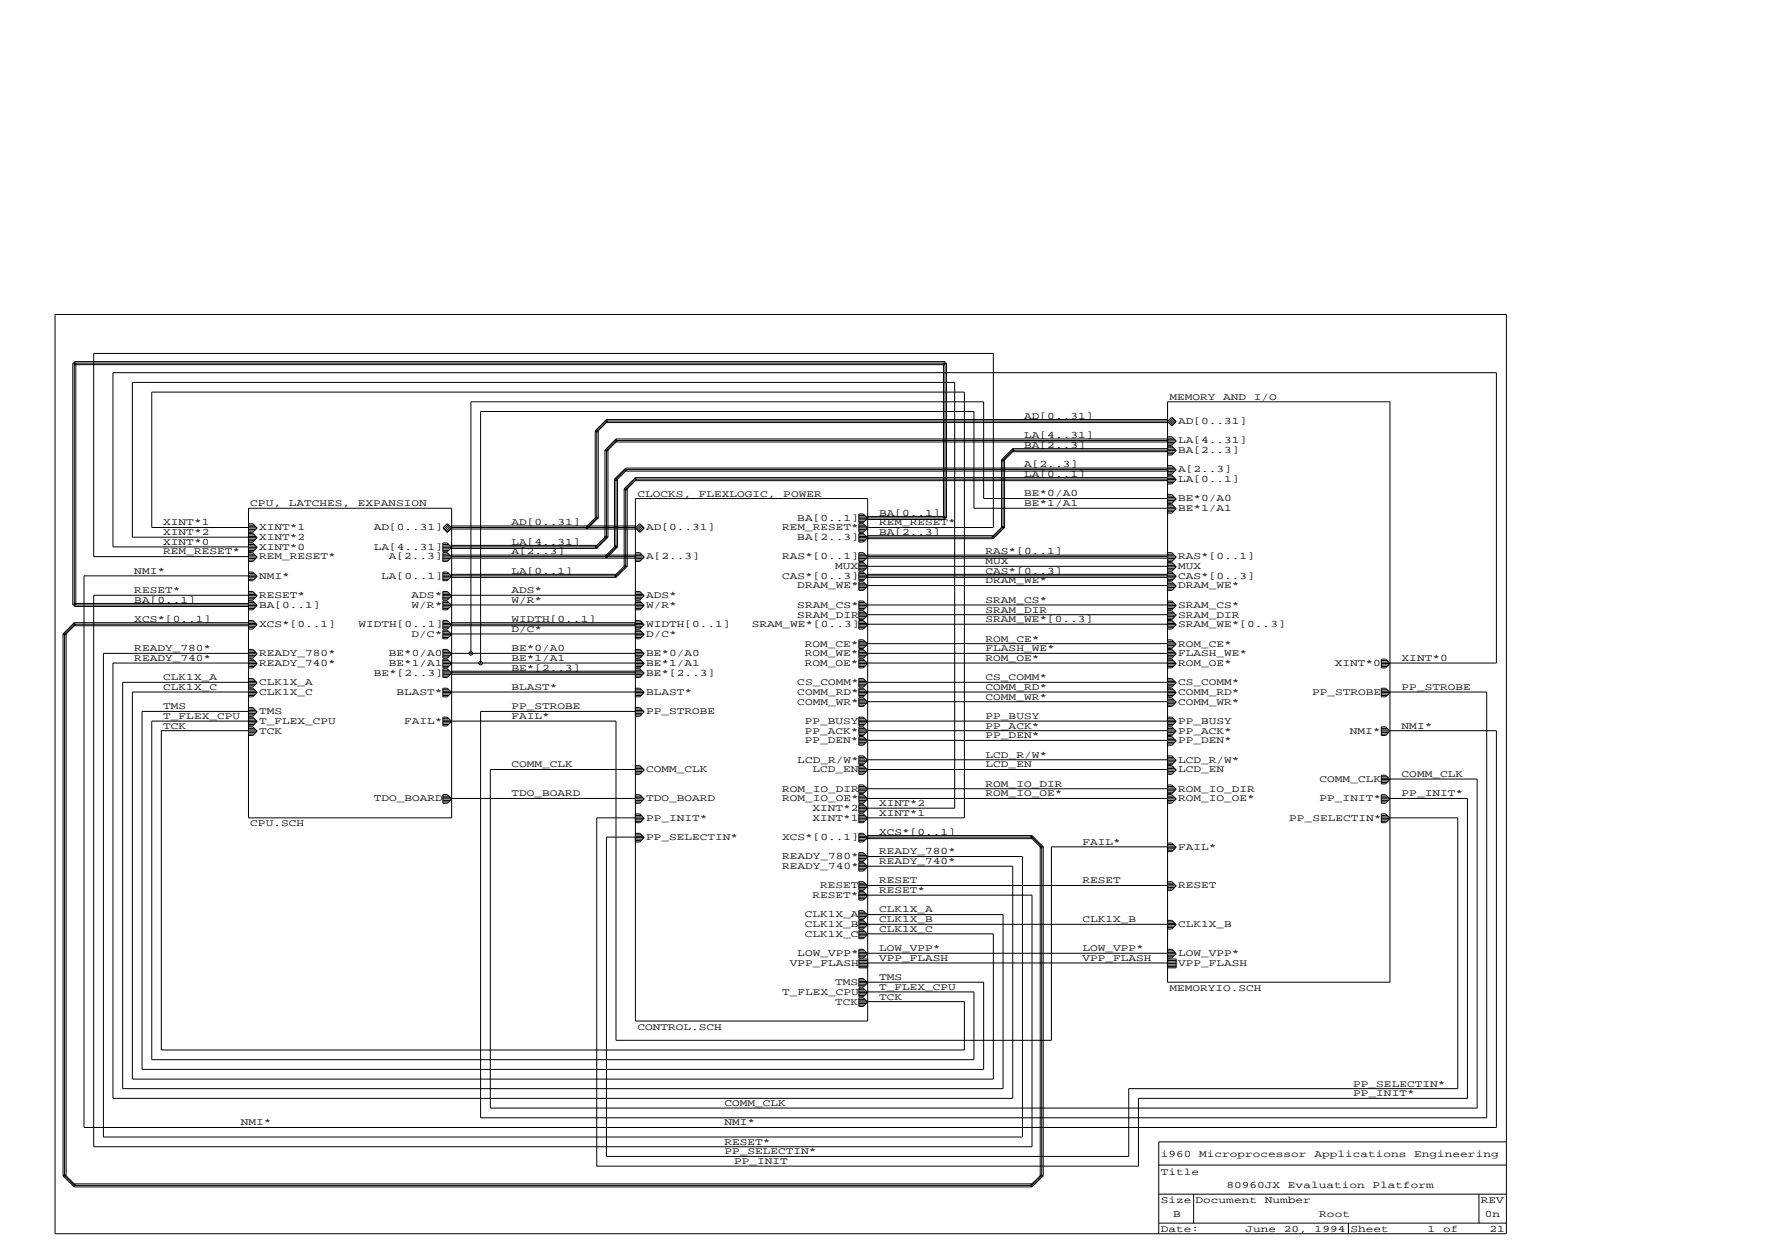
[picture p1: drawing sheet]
<svg xmlns="http://www.w3.org/2000/svg" width="297mm" height="210mm" viewBox="0 0 297 210" stroke-linecap="round" stroke-linejoin="round" font-family="sans-serif">
<g fill="none" stroke="#000" stroke-width=".17">
<path d="M9.2 52.7h243.2v154h-243.2zM12.4 61.1h145.9M12.7 60.8v40.5M99.7 72.2v14.6h.5M99.7 72.2h.5v14.6M101.3 75.4v14.6h.6M101.3 75.4h.6v14.6M101.6 70.3v.5h94M101.6 70.3l-1.9 1.9M101.6 70.3h94M101.9 70.5l-1.9 1.9-.3-.2M103.2 73.5v.5h92.4"/>
<path d="M103.2 73.5l-1.9 1.9M103.2 73.5h92.4M103.5 73.8l-1.9 1.9-.3-.3M104.8 78.4v.5h90.8M104.8 78.4l-1.9 1.9M104.8 78.4h90.8M105.1 78.7l-1.9 1.8-.3-.2M158.1 60.8v26M167.8 77v11.4h.5M167.8 77h.5v11.4M169.7 75.2v.5h25.9M169.7 75.2l-1.9 1.8"/>
<path d="M169.7 75.2h25.9M169.9 75.4l-1.9 1.9-.2-.3M195.6 67.3h37.3v97.2h-37.3zM195.6 73.2h.7l.8 .7M195.6 73.4h1M195.6 73.7h1.2M195.6 73.9h1.5M195.6 74.1h1.2M195.6 74.4h.9M195.6 74.8h.7l.8 .7M195.6 75h1M195.6 75.3h1.2"/>
<path d="M195.6 75.5h1.5M195.6 75.7h1.2M195.6 76h.9M195.6 79.6h.7l.8 .7M195.6 79.9h1M195.6 78h.7l.8 .7M195.6 78.3h1M195.6 78.5h1.2M195.6 78.7h1.5M195.6 79h1.2M195.6 79.2h.9M195.6 70.5h-94l-1.6 1.7v14.6l-1.7 1.6"/>
<path d="M195.6 73.8h-92.4l-1.6 1.6v14.6l-1.6 1.6h-24.3M195.6 75.4h-25.9l-1.7 1.6v11.4l-1.6 1.6h-21M195.6 78.7h-90.8l-1.6 1.6v11.3l-1.6 1.6M196.3 69.9l.8 .7-.8 .7-.7-.7zM196.5 70.1l-.7 .7M196.7 70.3l-.7 .7M196.9 70.4l-.8 .7M197.1 73.9l-.8 .7h-.7M197.1 75.5l-.8 .7h-.7M197.1 78.7l-.8 .8h-.7M41.6 95.8h.7l.8 .7M41.6 96.1h1"/>
<path d="M41.6 96.3h1.2M41.6 96.5h1.5M41.6 96.8h1.2M41.6 97.1h1M41.6 92.6h.7l.8 .7M41.6 92.8h1M41.6 93.1h1.2M41.6 93.3h1.5M41.6 93.6h1.2M41.6 93.8h1M41.6 85.1h34.1v51.9h-34.1zM41.6 88.4h-16.2v-22.7h136.2v71.3h-16.2"/>
<path d="M41.6 91h.7l.8 .7M41.6 91.2h1M41.6 91.5h1.2M41.6 91.7h1.5M41.6 91.9h1.2M41.6 92.2h1M41.6 99.1h.7l.8 .7M41.6 99.3h1M41.6 99.6h1.2M41.6 99.8h1.5M41.6 87.7h.7l.8 .7M41.6 88h1"/>
<path d="M41.6 88.2h1.2M41.6 88.4h1.5M41.6 88.7h1.2M41.6 89h1M41.6 89.4h.7l.8 .7M41.6 89.6h1M41.6 89.9h1.2M41.6 90.1h1.5M41.6 90.3h1.2M41.6 90.6h1M41.6 90h-19.4v-25.9h137.7v71.3h-14.5M41.6 91.6h-22.7v-29.2h231.8v48.7h-17.8"/>
<path d="M41.6 96.5h-27.5v92.4h236.6v-66.5h-17.8M41.6 99.7h-25.9v92.4h157.2v-42.1h-27.5M43.1 96.5l-.8 .8h-.7M43.1 93.3l-.8 .8h-.7M43.1 91.7l-.8 .7h-.7M43.1 99.8l-.8 .7h-.7M43.1 88.4l-.8 .8h-.7M43.1 90.1l-.8 .7h-.7M74.2 95.8h.7l.8 .7-.8 .8h-.7zM74.2 96.1h1M74.2 96.3h1.2M74.2 96.5h1.5"/>
<path d="M74.2 96.8h1.2M74.2 97.1h1M74.2 92.6h.7l.8 .7-.8 .8h-.7zM74.2 92.8h1M74.2 93.1h1.2M74.2 93.3h1.5M74.2 93.6h1.2M74.2 93.8h1M74.2 91h.7l.8 .7-.8 .7h-.7zM74.2 99.1h.7l.8 .7-.8 .7h-.7zM74.2 91.2h1M74.2 91.5h1.2"/>
<path d="M74.2 91.7h1.5M74.2 91.9h1.2M74.2 92.2h1M74.2 88.4l.7-.7 .8 .7-.8 .8zM74.2 99.3h1M74.2 99.6h1.2M74.2 99.8h1.5M75.1 87.9l-.7 .7M75.3 88.1l-.8 .7M75.5 88.3l-.8 .7M75.6 88.4l-.7 .8M75.7 91.4h24.3v.5"/>
<path d="M75.7 96.2h27.5v.5M75.7 88.4h30.8M75.7 93.2h30.8M75.7 93h30.8M75.7 93.5h30.8M75.7 96.7h27.5M75.7 88.1h30.8M75.7 88.6h30.8M75.7 91.9h24.3M75.7 99.7h30.8M100 86.5l-1.9 1.9 .2 .2 1.9-1.8M101.6 89.7l-1.9 1.9 .3 .3"/>
<path d="M101.9 90l-1.9 1.9M102.9 80.3h.6v11.3M102.9 80.3v11.3h.6M103.2 91.4l-1.9 1.8 .3 .3 1.9-1.9M104.6 81.9v13h.5M104.6 81.9h.5v13M104.8 94.6l-1.9 1.9 .3 .2M105.1 94.9l-1.9 1.8M106.5 92.6h.7l.7 .7M106.5 92.8h.9M106.5 93.1h1.2M106.5 93.3h1.4"/>
<path d="M106.5 93.6h1.2M106.5 93.8h.9M106.5 99.1h.7l.7 .7M106.5 99.3h.9M106.5 99.6h1.2M106.5 99.8h1.4M106.5 83.5h38.9v87.5h-38.9zM106.5 80v.5h89.1M106.5 88.4l.7-.7 .7 .7-.7 .8zM106.5 80l-1.9 1.9M106.5 80h89.1M106.7 80.3l-1.9 1.8-.2-.2"/>
<path d="M107.4 87.9l-.8 .7M107.5 88.1l-.7 .7M107.7 88.3l-.7 .7M107.9 88.4l-.7 .8M107.9 93.3l-.7 .8h-.7M107.9 99.8l-.7 .7h-.7M143.9 97.5h.7l.8 .7-.8 .7h-.7zM143.9 97.7h1M143.9 98h1.2M143.9 98.2h1.5M143.9 98.4h1.2M143.9 98.7h1"/>
<path d="M143.9 95.8h.7l.8 .7-.8 .8h-.7zM143.9 96.1h1M143.9 96.3h1.2M143.9 96.5h1.5M143.9 96.8h1.2M143.9 97.1h1M143.9 94.2h.7l.8 .7-.8 .8h-.7zM143.9 94.5h1M143.9 94.7h1.2M143.9 94.9h1.5M143.9 95.2h1.2M143.9 95.5h1"/>
<path d="M143.9 92.6h.7l.8 .7-.8 .8h-.7zM143.9 92.8h1M143.9 93.1h1.2M143.9 93.3h1.5M143.9 93.6h1.2M143.9 93.8h1M143.9 87.7h.7l.8 .7-.8 .8h-.7zM143.9 88h1M143.9 88.2h1.2M143.9 88.4h1.5M143.9 88.7h1.2M143.9 89h1"/>
<path d="M143.9 89.4h.7l.8 .7-.8 .7h-.7zM143.9 89.6h1M143.9 89.9h1.2M143.9 90.1h1.5M143.9 90.3h1.2M143.9 90.6h1M143.9 86.1h.7l.8 .7-.8 .8h-.7zM143.9 86.4h1M143.9 86.6h1.2M143.9 86.8h1.5M143.9 87.1h1.2M143.9 87.3h1"/>
<path d="M145.4 86.8h13.2v-26h-146.4v40.5h29.4M145.4 88.4h21v-29.2h-150.7v34h25.9M145.4 94.9h50.2M145.4 87h12.9v-26.4h-145.9v41h29.2M145.4 93.2h50.2M145.4 93h50.2M145.4 93.5h50.2M145.4 89.7h21v.5M145.4 90.2h21M145.4 86.5h12.9M145.4 96.5h50.2M145.4 96.2h50.2"/>
<path d="M145.4 96.7h50.2M145.4 98.1h50.2M168 88.1l-1.8 1.9 .2 .2M168.3 88.4l-1.9 1.8M195.6 83.5h-30.8v-16.2h-85.9v42.1M195.6 80.1h1.2M195.6 80.3h1.5M195.6 80.6h1.2M195.6 80.8h.9M195.6 84.5h.7l.8 .7M195.6 84.7h1M195.6 85h1.2"/>
<path d="M195.6 85.2h1.5M195.6 85.5h1.2M195.6 85.7h.9M195.6 82.9h.7l.8 .7M195.6 83.1h1M195.6 83.4h1.2M195.6 83.6h1.5M195.6 83.8h1.2M195.6 84.1h.9M195.6 97.5h.7l.8 .7M195.6 97.7h1M195.6 98h1.2"/>
<path d="M195.6 98.2h1.5M195.6 98.4h1.2M195.6 98.7h.9M195.6 95.8h.7l.8 .7M195.6 96.1h1M195.6 96.3h1.2M195.6 96.5h1.5M195.6 96.8h1.2M195.6 97.1h.9M195.6 94.2h.7l.8 .7M195.6 94.5h1M195.6 94.7h1.2"/>
<path d="M195.6 94.9h1.5M195.6 95.2h1.2M195.6 95.5h.9M195.6 92.6h.7l.8 .7M195.6 92.8h1M195.6 93.1h1.2M195.6 93.3h1.5M195.6 93.6h1.2M195.6 93.8h.9M195.6 85.1h-32.4v-16.2h-82.7v42.2M195.6 80.3h-89.1l-1.7 1.6v13l-1.6 1.6h-27.5M197.1 80.3l-.8 .8h-.7"/>
<path d="M197.1 85.2l-.8 .8h-.7M197.1 83.6l-.8 .7h-.7M197.1 98.2l-.8 .7h-.7M197.1 96.5l-.8 .8h-.7M197.1 94.9l-.8 .8h-.7M197.1 93.3l-.8 .8h-.7M10.6 106.2h.5v90.8h-.5M10.6 106.2v90.8M12.4 104.3v.5h29.2M12.4 104.3l-1.8 1.9M12.4 104.3h29.2M12.4 101.1h29.2"/>
<path d="M12.7 104.6l-1.9 1.9-.2-.3M41.6 119.2h-17.8v59.9h141v-14.6h-19.4M41.6 115.3h.7l.8 .7M41.6 115.5h1M41.6 115.8h1.2M41.6 116h1.5M41.6 116.3h1.2M41.6 116.5h1M41.6 100.7h.7l.8 .7M41.6 100.9h1M41.6 101.2h1.2M41.6 101.4h1.5"/>
<path d="M41.6 101.7h1.2M41.6 101.9h1M41.6 103.9h.7l.8 .7M41.6 104.2h1M41.6 104.4h1.2M41.6 104.6h1.5M41.6 104.9h1.2M41.6 105.2h1M41.6 108.8h.7l.8 .7M41.6 109h1M41.6 109.3h1.2M41.6 109.5h1.5"/>
<path d="M41.6 109.8h1.2M41.6 110h1M41.6 110.4h.7l.8 .8M41.6 110.7h1M41.6 110.9h1.2M41.6 111.2h1.5M41.6 111.4h1.2M41.6 111.7h1M41.6 113.7h.7l.8 .7M41.6 113.9h1M41.6 114.2h1.2M41.6 114.4h1.5"/>
<path d="M41.6 114.6h1.2M41.6 114.9h1M41.6 118.5h.7l.8 .8M41.6 118.8h1M41.6 119h1.2M41.6 119.3h1.5M41.6 119.5h1.2M41.6 119.8h1M41.6 100.1h1.2M41.6 100.3h1M41.6 111.1h-22.7v72.9h150.8v-38.9h-24.3M41.6 114.3h-21.1v68.1h147.5v-29.2h-22.6"/>
<path d="M41.6 104.6h-29.2l-1.6 1.6v90.8l1.6 1.6h160.5l1.6-1.6v-55.1l-1.6-1.7h-27.5M41.6 115.9h-19.4v64.9h144.2v-24.4h-21M41.6 109.4h-24.3v81.1h154v-47h-25.9M43.1 116l-.8 .7h-.7M43.1 101.4l-.8 .8h-.7M43.1 104.6l-.8 .8h-.7M43.1 109.5l-.8 .8h-.7M43.1 111.2l-.8 .7h-.7M43.1 114.4l-.8 .7h-.7M43.1 119.3l-.8 .7h-.7M74.2 115.3h.7l.8 .7-.8 .7h-.7zM74.2 115.5h1"/>
<path d="M74.2 115.8h1.2M74.2 116h1.5M74.2 116.3h1.2M74.2 116.5h1M74.2 100.7h.7l.8 .7-.8 .8h-.7zM74.2 100.9h1M74.2 101.2h1.2M74.2 101.4h1.5M74.2 101.7h1.2M74.2 101.9h1M74.2 103.9h.7l.8 .7-.8 .8h-.7zM74.2 104.2h1"/>
<path d="M74.2 104.4h1.2M74.2 104.6h1.5M74.2 104.9h1.2M74.2 105.2h1M74.2 108.8h.7l.8 .7-.8 .8h-.7zM74.2 109h1M74.2 109.3h1.2M74.2 109.5h1.5M74.2 109.8h1.2M74.2 110h1M74.2 110.4h.7l.8 .8-.8 .7h-.7zM74.2 110.7h1"/>
<path d="M74.2 110.9h1.2M74.2 111.2h1.5M74.2 111.4h1.2M74.2 111.7h1M74.2 105.6h.7l.8 .7-.8 .7h-.7zM74.2 112h.7l.8 .8-.8 .7h-.7zM74.2 100.1h1.2M74.2 100.3h1M74.2 112.3h1M74.2 112.5h1.2M74.2 112.8h1.5M74.2 113h1.2"/>
<path d="M74.2 113.3h1M74.2 105.8h1M74.2 106.1h1.2M74.2 106.3h1.5M74.2 106.5h1.2M74.2 106.8h1M75.7 104.6h30.8M75.7 112.7h30.8M75.7 112.4h30.8M75.7 113h30.8M75.7 104.3h30.8M75.7 104.8h30.8"/>
<path d="M75.7 101.3h30.8M75.7 106.2h30.8M75.7 111.1h30.8M75.7 115.9h30.8M75.7 109.4h30.8M106.5 115.3h.7l.7 .7M106.5 115.5h.9M106.5 115.8h1.2M106.5 116h1.4M106.5 116.3h1.2M106.5 116.5h.9M106.5 100.7h.7l.7 .7"/>
<path d="M106.5 100.9h.9M106.5 101.2h1.2M106.5 101.4h1.4M106.5 101.7h1.2M106.5 101.9h.9M106.5 103.9h.7l.7 .7M106.5 104.2h.9M106.5 104.4h1.2M106.5 104.6h1.4M106.5 104.9h1.2M106.5 105.2h.9M106.5 108.8h.7l.7 .7"/>
<path d="M106.5 109h.9M106.5 109.3h1.2M106.5 109.5h1.4M106.5 109.8h1.2M106.5 110h.9M106.5 110.4h.7l.7 .8M106.5 110.7h.9M106.5 110.9h1.2M106.5 111.2h1.4M106.5 111.4h1.2M106.5 111.7h.9M106.5 118.5h.7l.7 .8"/>
<path d="M106.5 118.8h.9M106.5 119h1.2M106.5 119.3h1.4M106.5 119.5h1.2M106.5 119.8h.9M106.5 100.1h1.2M106.5 100.3h.9M106.5 112h.7l.7 .8M106.5 112.3h.9M106.5 112.5h1.2M106.5 112.8h1.4M106.5 113h1.2"/>
<path d="M106.5 113.3h.9M106.5 105.6h.7l.7 .7M106.5 105.8h.9M106.5 106.1h1.2M106.5 106.3h1.4M106.5 106.5h1.2M106.5 106.8h.9M107.9 116l-.7 .7h-.7M107.9 101.4l-.7 .8h-.7M107.9 104.6l-.7 .8h-.7M107.9 109.5l-.7 .8h-.7M107.9 111.2l-.7 .7h-.7"/>
<path d="M107.9 119.3l-.7 .7h-.7M107.9 112.8l-.7 .7h-.7M107.9 106.3l-.7 .7h-.7M143.9 115.3h.7l.8 .7-.8 .7h-.7zM143.9 115.5h1M143.9 115.8h1.2M143.9 116h1.5M143.9 116.3h1.2M143.9 116.5h1M143.9 100.7h.7l.8 .7-.8 .8h-.7zM143.9 100.9h1M143.9 101.2h1.2"/>
<path d="M143.9 101.4h1.5M143.9 101.7h1.2M143.9 101.9h1M143.9 102.3h.7l.8 .7-.8 .8h-.7zM143.9 102.6h1M143.9 102.8h1.2M143.9 103h1.5M143.9 103.3h1.2M143.9 103.6h1M143.9 103.9h.7l.8 .7-.8 .8h-.7zM143.9 104.2h1M143.9 104.4h1.2"/>
<path d="M143.9 104.6h1.5M143.9 104.9h1.2M143.9 105.2h1M143.9 107.2h.7l.8 .7-.8 .7h-.7zM143.9 107.4h1M143.9 107.7h1.2M143.9 107.9h1.5M143.9 108.2h1.2M143.9 108.4h1M143.9 108.8h.7l.8 .7-.8 .8h-.7zM143.9 109h1M143.9 109.3h1.2"/>
<path d="M143.9 109.5h1.5M143.9 109.8h1.2M143.9 110h1M143.9 110.4h.7l.8 .8-.8 .7h-.7zM143.9 110.7h1M143.9 110.9h1.2M143.9 111.2h1.5M143.9 111.4h1.2M143.9 111.7h1M143.9 113.7h.7l.8 .7-.8 .7h-.7zM143.9 113.9h1M143.9 114.2h1.2"/>
<path d="M143.9 114.4h1.5M143.9 114.6h1.2M143.9 114.9h1M143.9 116.9h.7l.8 .7-.8 .8h-.7zM143.9 117.1h1M143.9 117.4h1.2M143.9 117.6h1.5M143.9 117.9h1.2M143.9 118.1h1M145.4 104.6h50.2M145.4 101.3h50.2M145.4 111.1h50.2"/>
<path d="M145.4 115.9h50.2M145.4 114.3h50.2M145.4 109.4h50.2M145.4 103h50.2M145.4 107.8h50.2M145.4 117.6h50.2M195.6 115.3h.7l.8 .7M195.6 115.5h1M195.6 115.8h1.2M195.6 116h1.5M195.6 116.3h1.2M195.6 116.5h.9"/>
<path d="M195.6 100.7h.7l.8 .7M195.6 100.9h1M195.6 101.2h1.2M195.6 101.4h1.5M195.6 101.7h1.2M195.6 101.9h.9M195.6 102.3h.7l.8 .7M195.6 102.6h1M195.6 102.8h1.2M195.6 103h1.5M195.6 103.3h1.2M195.6 103.6h.9"/>
<path d="M195.6 103.9h.7l.8 .7M195.6 104.2h1M195.6 104.4h1.2M195.6 104.6h1.5M195.6 104.9h1.2M195.6 105.2h.9M195.6 107.2h.7l.8 .7M195.6 107.4h1M195.6 107.7h1.2M195.6 107.9h1.5M195.6 108.2h1.2M195.6 108.4h.9"/>
<path d="M195.6 108.8h.7l.8 .7M195.6 109h1M195.6 109.3h1.2M195.6 109.5h1.5M195.6 109.8h1.2M195.6 110h.9M195.6 110.4h.7l.8 .8M195.6 110.7h1M195.6 110.9h1.2M195.6 111.2h1.5M195.6 111.4h1.2M195.6 111.7h.9"/>
<path d="M195.6 113.7h.7l.8 .7M195.6 113.9h1M195.6 114.2h1.2M195.6 114.4h1.5M195.6 114.6h1.2M195.6 114.9h.9M195.6 116.9h.7l.8 .7M195.6 117.1h1M195.6 117.4h1.2M195.6 117.6h1.5M195.6 117.9h1.2M195.6 118.1h.9"/>
<path d="M197.1 116l-.8 .7h-.7M197.1 101.4l-.8 .8h-.7M197.1 103l-.8 .8h-.7M197.1 104.6l-.8 .8h-.7M197.1 107.9l-.8 .7h-.7M197.1 109.5l-.8 .8h-.7M197.1 111.2l-.8 .7h-.7M197.1 114.4l-.8 .7h-.7M197.1 117.6l-.8 .8h-.7M231.4 110.4h.7l.8 .8-.8 .7h-.7zM231.4 115.3h.7l.8 .7-.8 .7h-.7zM231.4 115.5h1"/>
<path d="M231.4 115.8h1.2M231.4 116h1.5M231.4 116.3h1.2M231.4 116.5h1M231.4 110.7h1M231.4 110.9h1.2M231.4 111.2h1.5M231.4 111.4h1.2M231.4 111.7h1M232.9 115.9h16.2v71.3h-168.6v-68h26M41.6 121.8h.7l.8 .7M41.6 122h1"/>
<path d="M41.6 122.3h1.2M41.6 122.5h1.5M41.6 122.7h1.2M41.6 123h1M41.6 120.1h.7l.8 .8M41.6 120.4h1M41.6 120.7h1.2M41.6 120.9h1.5M41.6 121.1h1.2M41.6 121.4h1M41.6 122.4h-14.6v53.5h134.6v-8.1h-16.2M41.6 120.8h-16.2v56.7h137.8v-11.3h-17.8"/>
<path d="M43.1 122.5l-.8 .7h-.7M43.1 120.9l-.8 .7h-.7M74.2 120.1h.7l.8 .8-.8 .7h-.7zM74.2 120.4h1M74.2 120.7h1.2M74.2 120.9h1.5M74.2 121.1h1.2M74.2 121.4h1M74.2 133.1h.7l.8 .7-.8 .8h-.7zM74.2 133.4h1M74.2 133.6h1.2M74.2 133.8h1.5"/>
<path d="M74.2 134.1h1.2M74.2 134.3h1M75.7 120.8h27.5v53.5h72.9v-32.4h19.5M75.7 133.8h30.8M106.5 128.2h.7l.7 .8M106.5 128.5h.9M106.5 128.8h1.2M106.5 129h1.4M106.5 129.2h1.2M106.5 129.5h.9M106.5 133.1h.7l.7 .7M106.5 133.4h.9"/>
<path d="M106.5 133.6h1.2M106.5 133.8h1.4M106.5 134.1h1.2M106.5 134.3h.9M106.5 136.3h.7l.7 .8M106.5 136.6h.9M106.5 136.9h1.2M106.5 137.1h1.4M106.5 137.3h1.2M106.5 137.6h.9M106.5 139.6h.7l.7 .7M106.5 139.9h.9"/>
<path d="M106.5 128.9h-24.4v56.7h165.4v-55.1h-14.6M107.9 129l-.7 .7h-.7M107.9 133.8l-.7 .8h-.7M107.9 137.1l-.7 .7h-.7M143.9 120.1h.7l.8 .8-.8 .7h-.7zM143.9 121.8h.7l.8 .7-.8 .7h-.7zM143.9 122h1M143.9 122.3h1.2M143.9 122.5h1.5M143.9 122.7h1.2M143.9 123h1M143.9 120.4h1"/>
<path d="M143.9 120.7h1.2M143.9 120.9h1.5M143.9 121.1h1.2M143.9 121.4h1M143.9 123.4h.7l.8 .7-.8 .7h-.7zM143.9 123.6h1M143.9 123.9h1.2M143.9 124.1h1.5M143.9 124.4h1.2M143.9 124.6h1M143.9 126.6h.7l.8 .8-.8 .7h-.7zM143.9 126.9h1"/>
<path d="M143.9 127.1h1.2M143.9 127.4h1.5M143.9 127.6h1.2M143.9 127.9h1M143.9 128.2h.7l.8 .8-.8 .7h-.7zM143.9 128.5h1M143.9 128.8h1.2M143.9 129h1.5M143.9 129.2h1.2M143.9 129.5h1M143.9 131.5h.7l.8 .7-.8 .7h-.7zM143.9 131.7h1"/>
<path d="M143.9 132h1.2M143.9 132.2h1.5M143.9 132.5h1.2M143.9 132.7h1M143.9 133.1h.7l.8 .7-.8 .8h-.7zM143.9 133.4h1M143.9 133.6h1.2M143.9 133.8h1.5M143.9 134.1h1.2M143.9 134.3h1M143.9 136.3h.7l.8 .8-.8 .7h-.7zM143.9 136.6h1"/>
<path d="M143.9 136.9h1.2M143.9 137.1h1.5M143.9 137.3h1.2M143.9 137.6h1M143.9 134.7h.7l.8 .8-.8 .7h-.7zM143.9 139.6h.7l.8 .7-.8 .7h-.7zM143.9 139.9h1M143.9 135h1M143.9 135.2h1.2M143.9 135.5h1.5M143.9 135.7h1.2M143.9 136h1"/>
<path d="M145.4 140h27.5M145.4 122.4h50.2M145.4 133.8h50.2M145.4 120.8h50.2M145.4 124h50.2M145.4 127.3h50.2M145.4 128.9h50.2M145.4 132.1h50.2M172.9 140l1.9 1.9M172.9 140l-.3 .2 1.9 1.9M172.9 140v.5h-27.5M195.6 121.8h.7l.8 .7"/>
<path d="M195.6 122h1M195.6 122.3h1.2M195.6 122.5h1.5M195.6 122.7h1.2M195.6 123h.9M195.6 120.1h.7l.8 .8M195.6 120.4h1M195.6 120.7h1.2M195.6 120.9h1.5M195.6 121.1h1.2M195.6 121.4h.9M195.6 123.4h.7l.8 .7"/>
<path d="M195.6 123.6h1M195.6 123.9h1.2M195.6 124.1h1.5M195.6 124.4h1.2M195.6 124.6h.9M195.6 126.6h.7l.8 .8M195.6 126.9h1M195.6 127.1h1.2M195.6 127.4h1.5M195.6 127.6h1.2M195.6 127.9h.9M195.6 128.2h.7l.8 .8"/>
<path d="M195.6 128.5h1M195.6 128.8h1.2M195.6 129h1.5M195.6 129.2h1.2M195.6 129.5h.9M195.6 131.5h.7l.8 .7M195.6 131.7h1M195.6 132h1.2M195.6 132.2h1.5M195.6 132.5h1.2M195.6 132.7h.9M195.6 133.1h.7l.8 .7"/>
<path d="M195.6 133.4h1M195.6 133.6h1.2M195.6 133.8h1.5M195.6 134.1h1.2M195.6 134.3h.9M197.1 122.5l-.8 .7h-.7M197.1 120.9l-.8 .7h-.7M197.1 124.1l-.8 .7h-.7M197.1 127.4l-.8 .7h-.7M197.1 129l-.8 .7h-.7M197.1 132.2l-.8 .7h-.7M197.1 133.8l-.8 .8h-.7"/>
<path d="M231.4 129.9h.7l.8 .7-.8 .7h-.7zM231.4 121.8h.7l.8 .7-.8 .7h-.7zM231.4 133.1h.7l.8 .7-.8 .8h-.7zM231.4 136.3h.7l.8 .8-.8 .7h-.7zM231.4 130.1h1M231.4 130.4h1.2M231.4 130.6h1.5M231.4 130.8h1.2M231.4 131.1h1M231.4 122h1M231.4 122.3h1.2M231.4 122.5h1.5"/>
<path d="M231.4 122.7h1.2M231.4 123h1M231.4 133.4h1M231.4 133.6h1.2M231.4 133.8h1.5M231.4 134.1h1.2M231.4 134.3h1M231.4 136.6h1M231.4 136.9h1.2M231.4 137.1h1.5M231.4 137.3h1.2M231.4 137.6h1"/>
<path d="M232.9 137h11.3v45.4h-55.1v11.3h-87.5v-53.5h4.9M232.9 133.8h12.9v50.2h-55.1v11.4h-90.7v-58.4h6.5M106.5 140.1h1.2M106.5 140.3h1.4M106.5 140.6h1.2M106.5 140.8h.9M107.9 140.3l-.7 .7h-.7M143.9 147.7h.7l.8 .7-.8 .7h-.7zM143.9 148h1M143.9 148.2h1.2M143.9 148.4h1.5M143.9 148.7h1.2"/>
<path d="M143.9 148.9h1M143.9 154.2h.7l.8 .7-.8 .7h-.7zM143.9 154.4h1M143.9 154.7h1.2M143.9 154.9h1.5M143.9 155.1h1.2M143.9 155.4h1M143.9 159h.7l.8 .8-.8 .7h-.7zM143.9 159.3h1M143.9 159.5h1.2M143.9 159.8h1.5M143.9 142.8h.7l.8 .8-.8 .7h-.7z"/>
<path d="M143.9 144.4h.7l.8 .8-.8 .7h-.7zM143.9 149.3h.7l.8 .7-.8 .8h-.7zM143.9 152.6h.7l.8 .7-.8 .7h-.7zM143.9 155.8h.7l.8 .7-.8 .8h-.7zM143.9 149.6h1M143.9 149.8h1.2M143.9 150h1.5M143.9 150.3h1.2M143.9 150.5h1M143.9 156.1h1M143.9 156.3h1.2M143.9 156.5h1.5"/>
<path d="M143.9 156.8h1.2M143.9 157h1M143.9 152.8h1M143.9 153.1h1.2M143.9 153.3h1.5M143.9 153.5h1.2M143.9 153.8h1M143.9 144.7h1M143.9 145h1.2M143.9 145.2h1.5M143.9 145.4h1.2M143.9 145.7h1"/>
<path d="M143.9 143.1h1M143.9 143.3h1.2M143.9 143.6h1.5M143.9 143.8h1.2M143.9 144.1h1M143.9 140.1h1.2M143.9 140.3h1.5M143.9 140.6h1.2M143.9 140.8h1M145.4 148.3h50.2M145.4 154.8h50.2M145.4 159.7h50.2"/>
<path d="M174.8 141.9h-.5v55.1h.5M174.8 141.9v55.1M195.6 147.7h.7l.8 .7M195.6 148h1M195.6 148.2h1.2M195.6 148.4h1.5M195.6 148.7h1.2M195.6 148.9h.9M195.6 141.2h.7l.8 .7M195.6 141.5h1M195.6 141.7h1.2M195.6 141.9h1.5"/>
<path d="M195.6 142.2h1.2M195.6 142.4h.9M195.6 154.2h.7l.8 .7M195.6 154.4h1M195.6 154.7h1.2M195.6 154.9h1.5M195.6 155.1h1.2M195.6 155.4h.9M195.6 159h.7l.8 .8M195.6 159.3h1M195.6 159.5h1.2M195.6 159.8h1.5"/>
<path d="M197.1 148.4l-.8 .7h-.7M197.1 141.9l-.8 .8h-.7M197.1 154.9l-.8 .7h-.7M197.1 159.8l-.8 .7h-.7M143.9 160h1.2M143.9 160.3h1M143.9 160.9h1.5M143.9 161.2h1.5M143.9 161.4h1.5M143.9 161.7h1.5M143.9 161.9h1.5M143.9 163.9h.7l.8 .7-.8 .8h-.7z"/>
<path d="M143.9 165.5h.7l.8 .7-.8 .8h-.7zM143.9 167.2h.7l.8 .7-.8 .7h-.7zM143.9 165.8h1M143.9 166h1.2M143.9 166.2h1.5M143.9 166.5h1.2M143.9 166.8h1M143.9 164.2h1M143.9 164.4h1.2M143.9 164.6h1.5M143.9 164.9h1.2M143.9 165.1h1"/>
<path d="M143.9 167.4h1M143.9 167.7h1.2M143.9 167.9h1.5M143.9 168.1h1.2M143.9 168.4h1M145.4 160.7h-1.5v1.4h1.5M145.4 161.3h50.2M195.6 160h1.2M195.6 160.3h.9M195.6 160.7h1.5v1.4h-1.5M195.6 160.9h1.5M195.6 161.2h1.5"/>
<path d="M195.6 161.4h1.5M195.6 161.7h1.5M195.6 161.9h1.5M10.6 197l.2-.3 1.9 1.9M10.6 197l1.8 1.8M12.4 198.8v-.5h160.5v.5M12.4 198.8h160.5M174.5 196.7l-1.9 1.9 .3 .2M174.8 197l-1.9 1.8M194.1 195.2h58.2M252.3 191.3h-58.2v15.4M194.1 204.9h58.2"/>
<path d="M194.1 200.1h58.2M200 200.1v4.8M225.9 204.9v1.8M247.8 200.1v4.8"/>
<circle cx="78.9" cy="109.4" r=".3"/>
<circle cx="80.5" cy="111.1" r=".3"/>
</g>
<g font-size="1.7">
<text x="171.6" y="70.2">AD[0..31]</text>
<text x="195.9" y="67">MEMORY</text>
<text x="197.4" y="71">AD[0..31]</text>
<text x="204.9" y="67">AND</text>
<text x="210.1" y="67">I/O</text>
<text x="171.6" y="73.4">LA[4..31]</text>
<text x="171.6" y="75.1">BA[2..3]</text>
<text x="197.4" y="74.3">LA[4..31]</text>
<text x="197.4" y="75.9">BA[2..3]</text>
<text x="106.8" y="83.2">CLOCKS,</text>
<text x="117.1" y="83.2">FLEXLOGIC,</text>
<text x="131.2" y="83.2">POWER</text>
<text x="171.6" y="78.3">A[2..3]</text>
<text x="171.6" y="79.9">LA[0..1]</text>
<text x="171.6" y="83.2">BE*0/A0</text>
<text x="197.4" y="80.7">LA[0..1]</text>
<text x="197.4" y="79.1">A[2..3]</text>
<text x="197.4" y="84">BE*0/A0</text>
<text x="27.4" y="88">XINT*1</text>
<text x="27.4" y="89.6">XINT*2</text>
<text x="41.9" y="84.8">CPU,</text>
<text x="43.4" y="88.8">XINT*1</text>
<text x="48.4" y="84.8">LATCHES,</text>
<text x="60" y="84.8">EXPANSION</text>
<text x="62.6" y="88.8">AD[0..31]</text>
<text x="85.7" y="88">AD[0..31]</text>
<text x="108.2" y="88.8">AD[0..31]</text>
<text x="131" y="88.8">REM_RESET*</text>
<text x="133.6" y="87.2">BA[0..1]</text>
<text x="147.3" y="86.4">BA[0..1]</text>
<text x="147.3" y="89.6">BA[2..3]</text>
<text x="147.3" y="88">REM_RESET*</text>
<text x="171.6" y="84.8">BE*1/A1</text>
<text x="197.4" y="85.6">BE*1/A1</text>
<text x="27.4" y="91.3">XINT*0</text>
<text x="27.4" y="92.9">REM_RESET*</text>
<text x="43.4" y="92.1">XINT*0</text>
<text x="43.4" y="90.5">XINT*2</text>
<text x="43.4" y="93.7">REM_RESET*</text>
<text x="62.6" y="92.1">LA[4..31]</text>
<text x="65.2" y="93.7">A[2..3]</text>
<text x="85.7" y="91.3">LA[4..31]</text>
<text x="85.7" y="92.9">A[2..3]</text>
<text x="108.2" y="93.7">A[2..3]</text>
<text x="131" y="93.7">RAS*[0..1]</text>
<text x="133.6" y="90.5">BA[2..3]</text>
<text x="139.9" y="95.4">MUX</text>
<text x="165.1" y="92.9">RAS*[0..1]</text>
<text x="165.1" y="94.5">MUX</text>
<text x="197.4" y="95.4">MUX</text>
<text x="197.4" y="93.7">RAS*[0..1]</text>
<text x="22.5" y="99.4">RESET*</text>
<text x="22.5" y="96.1">NMI*</text>
<text x="22.5" y="101">BA[0..1]</text>
<text x="43.4" y="101.8">BA[0..1]</text>
<text x="43.4" y="100.2">RESET*</text>
<text x="43.4" y="97">NMI*</text>
<text x="63.9" y="97">LA[0..1]</text>
<text x="69" y="101.8">W/R*</text>
<text x="69" y="100.2">ADS*</text>
<text x="85.7" y="96.1">LA[0..1]</text>
<text x="85.7" y="99.4">ADS*</text>
<text x="85.7" y="101">W/R*</text>
<text x="108.2" y="101.8">W/R*</text>
<text x="108.2" y="100.2">ADS*</text>
<text x="131" y="97">CAS*[0..3]</text>
<text x="133.6" y="101.8">SRAM_CS*</text>
<text x="133.6" y="98.6">DRAM_WE*</text>
<text x="165.1" y="96.1">CAS*[0..3]</text>
<text x="165.1" y="97.7">DRAM_WE*</text>
<text x="165.1" y="101">SRAM_CS*</text>
<text x="197.4" y="98.6">DRAM_WE*</text>
<text x="197.4" y="97">CAS*[0..3]</text>
<text x="197.4" y="101.8">SRAM_CS*</text>
<text x="22.5" y="104.2">XCS*[0..1]</text>
<text x="43.4" y="105.1">XCS*[0..1]</text>
<text x="60.1" y="105.1">WIDTH[0..1]</text>
<text x="69" y="106.7">D/C*</text>
<text x="85.7" y="104.2">WIDTH[0..1]</text>
<text x="85.7" y="105.8">D/C*</text>
<text x="108.2" y="106.7">D/C*</text>
<text x="108.2" y="105.1">WIDTH[0..1]</text>
<text x="126" y="105.1">SRAM_WE*[0..3]</text>
<text x="133.6" y="103.5">SRAM_DIR</text>
<text x="165.1" y="102.6">SRAM_DIR</text>
<text x="165.1" y="104.2">SRAM_WE*[0..3]</text>
<text x="165.1" y="107.5">ROM_CE*</text>
<text x="197.4" y="103.5">SRAM_DIR</text>
<text x="197.4" y="105.1">SRAM_WE*[0..3]</text>
<text x="22.5" y="109.1">READY_780*</text>
<text x="22.5" y="110.7">READY_740*</text>
<text x="27.4" y="113.9">CLK1X_A</text>
<text x="43.4" y="111.6">READY_740*</text>
<text x="43.4" y="109.9">READY_780*</text>
<text x="62.6" y="113.2">BE*[2..3]</text>
<text x="65.2" y="111.6">BE*1/A1</text>
<text x="65.2" y="109.9">BE*0/A0</text>
<text x="85.7" y="110.7">BE*1/A1</text>
<text x="85.7" y="112.3">BE*[2..3]</text>
<text x="85.7" y="109.1">BE*0/A0</text>
<text x="108.2" y="113.2">BE*[2..3]</text>
<text x="108.2" y="111.6">BE*1/A1</text>
<text x="108.2" y="109.9">BE*0/A0</text>
<text x="134.8" y="111.6">ROM_OE*</text>
<text x="134.8" y="109.9">ROM_WE*</text>
<text x="134.8" y="108.3">ROM_CE*</text>
<text x="165.1" y="109.1">FLASH_WE*</text>
<text x="165.1" y="110.7">ROM_OE*</text>
<text x="165.1" y="113.9">CS_COMM*</text>
<text x="197.4" y="108.3">ROM_CE*</text>
<text x="197.4" y="109.9">FLASH_WE*</text>
<text x="197.4" y="111.6">ROM_OE*</text>
<text x="223.6" y="111.6">XINT*0</text>
<text x="234.8" y="110.7">XINT*0</text>
<text x="27.4" y="115.6">CLK1X_C</text>
<text x="27.4" y="118.8">TMS</text>
<text x="43.4" y="119.7">TMS</text>
<text x="43.4" y="116.4">CLK1X_C</text>
<text x="43.4" y="114.8">CLK1X_A</text>
<text x="66.4" y="116.4">BLAST*</text>
<text x="85.7" y="118.8">PP_STROBE</text>
<text x="85.7" y="115.6">BLAST*</text>
<text x="108.2" y="116.4">BLAST*</text>
<text x="108.2" y="119.7">PP_STROBE</text>
<text x="133.6" y="118">COMM_WR*</text>
<text x="133.6" y="116.4">COMM_RD*</text>
<text x="133.6" y="114.8">CS_COMM*</text>
<text x="165.1" y="115.6">COMM_RD*</text>
<text x="165.1" y="117.2">COMM_WR*</text>
<text x="197.4" y="116.4">COMM_RD*</text>
<text x="197.4" y="114.8">CS_COMM*</text>
<text x="197.4" y="118">COMM_WR*</text>
<text x="219.8" y="116.4">PP_STROBE</text>
<text x="234.8" y="115.6">PP_STROBE</text>
<text x="27.4" y="120.4">T_FLEX_CPU</text>
<text x="27.4" y="122">TCK</text>
<text x="43.4" y="122.9">TCK</text>
<text x="43.4" y="121.3">T_FLEX_CPU</text>
<text x="67.7" y="121.3">FAIL*</text>
<text x="85.7" y="120.4">FAIL*</text>
<text x="134.8" y="124.5">PP_DEN*</text>
<text x="134.8" y="121.3">PP_BUSY</text>
<text x="134.8" y="122.9">PP_ACK*</text>
<text x="165.1" y="120.4">PP_BUSY</text>
<text x="165.1" y="122">PP_ACK*</text>
<text x="165.1" y="123.7">PP_DEN*</text>
<text x="197.4" y="121.3">PP_BUSY</text>
<text x="197.4" y="122.9">PP_ACK*</text>
<text x="197.4" y="124.5">PP_DEN*</text>
<text x="226.2" y="122.9">NMI*</text>
<text x="234.8" y="122">NMI*</text>
<text x="85.7" y="128.5">COMM_CLK</text>
<text x="108.2" y="129.4">COMM_CLK</text>
<text x="133.6" y="127.8">LCD_R/W*</text>
<text x="136.1" y="129.4">LCD_EN</text>
<text x="165.1" y="126.9">LCD_R/W*</text>
<text x="165.1" y="128.5">LCD_EN</text>
<text x="165.1" y="131.8">ROM_IO_DIR</text>
<text x="197.4" y="127.8">LCD_R/W*</text>
<text x="197.4" y="129.4">LCD_EN</text>
<text x="221.1" y="131">COMM_CLK</text>
<text x="234.8" y="130.1">COMM_CLK</text>
<text x="62.6" y="134.2">TDO_BOARD</text>
<text x="85.7" y="133.4">TDO_BOARD</text>
<text x="108.2" y="134.2">TDO_BOARD</text>
<text x="108.2" y="137.5">PP_INIT*</text>
<text x="131" y="134.2">ROM_IO_OE*</text>
<text x="131" y="132.6">ROM_IO_DIR</text>
<text x="136.1" y="137.5">XINT*1</text>
<text x="136.1" y="135.9">XINT*2</text>
<text x="147.3" y="136.7">XINT*1</text>
<text x="147.3" y="135">XINT*2</text>
<text x="165.1" y="133.4">ROM_IO_OE*</text>
<text x="197.4" y="132.6">ROM_IO_DIR</text>
<text x="197.4" y="134.2">ROM_IO_OE*</text>
<text x="216" y="137.5">PP_SELECTIN*</text>
<text x="221.1" y="134.2">PP_INIT*</text>
<text x="234.8" y="133.4">PP_INIT*</text>
<text x="41.9" y="138.5">CPU.SCH</text>
<text x="108.2" y="140.7">PP_SELECTIN*</text>
<text x="131" y="144">READY_780*</text>
<text x="131" y="140.7">XCS*[0..1]</text>
<text x="147.3" y="139.9">XCS*[0..1]</text>
<text x="147.3" y="143.1">READY_780*</text>
<text x="181.3" y="141.5">FAIL*</text>
<text x="197.4" y="142.3">FAIL*</text>
<text x="131" y="145.6">READY_740*</text>
<text x="137.4" y="148.8">RESET</text>
<text x="147.3" y="144.8">READY_740*</text>
<text x="147.3" y="149.6">RESET*</text>
<text x="147.3" y="148">RESET</text>
<text x="181.3" y="148">RESET</text>
<text x="197.4" y="148.8">RESET</text>
<text x="134.8" y="155.3">CLK1X_B</text>
<text x="134.8" y="153.7">CLK1X_A</text>
<text x="136.1" y="150.4">RESET*</text>
<text x="147.3" y="152.9">CLK1X_A</text>
<text x="147.3" y="154.5">CLK1X_B</text>
<text x="181.3" y="154.5">CLK1X_B</text>
<text x="197.4" y="155.3">CLK1X_B</text>
<text x="132.3" y="161.8">VPP_FLASH</text>
<text x="133.6" y="160.2">LOW_VPP*</text>
<text x="134.8" y="156.9">CLK1X_C</text>
<text x="147.3" y="156.1">CLK1X_C</text>
<text x="147.3" y="159.3">LOW_VPP*</text>
<text x="147.3" y="161">VPP_FLASH</text>
<text x="181.3" y="159.3">LOW_VPP*</text>
<text x="181.3" y="161">VPP_FLASH</text>
<text x="197.4" y="160.2">LOW_VPP*</text>
<text x="197.4" y="161.8">VPP_FLASH</text>
<text x="131" y="166.6">T_FLEX_CPU</text>
<text x="139.9" y="165">TMS</text>
<text x="147.3" y="167.4">TCK</text>
<text x="147.3" y="164.2">TMS</text>
<text x="147.3" y="165.8">T_FLEX_CPU</text>
<text x="195.9" y="166">MEMORYIO.SCH</text>
<text x="106.8" y="172.5">CONTROL.SCH</text>
<text x="139.9" y="168.3">TCK</text>
<text x="121.4" y="185.3">COMM_CLK</text>
<text x="226.7" y="182">PP_SELECTIN*</text>
<text x="226.7" y="183.6">PP_INIT*</text>
<text x="40.3" y="188.5">NMI*</text>
<text x="121.4" y="188.5">NMI*</text>
<text x="121.4" y="191.7">RESET*</text>
<text x="121.4" y="193.4">PP_SELECTIN*</text>
<text x="123" y="195">PP_INIT</text>
<text x="194.5" y="196.8">Title</text>
<text x="194.5" y="193.9">i960</text>
<text x="200.9" y="193.9">Microprocessor</text>
<text x="220.2" y="193.9">Applications</text>
<text x="236.9" y="193.9">Engineering</text>
<text x="194.5" y="201.5">Size Document</text>
<text x="196.6" y="203.9">B</text>
<text x="205.5" y="199.1">80960JX</text>
<text x="211.9" y="201.5">Number</text>
<text x="215.8" y="199.1">Evaluation</text>
<text x="221" y="203.9">Root</text>
<text x="229.9" y="199.1">Platform</text>
<text x="248.1" y="201.5">REV</text>
<text x="248.8" y="203.9">0n</text>
<text x="194.5" y="206.4">Date:</text>
<text x="208.7" y="206.4">June</text>
<text x="215.1" y="206.4">20,</text>
<text x="220.3" y="206.4">1994 Sheet</text>
<text x="239.2" y="206.4">1</text>
<text x="241.8" y="206.4">of</text>
<text x="249.5" y="206.4">21</text>
</g>
</svg>
